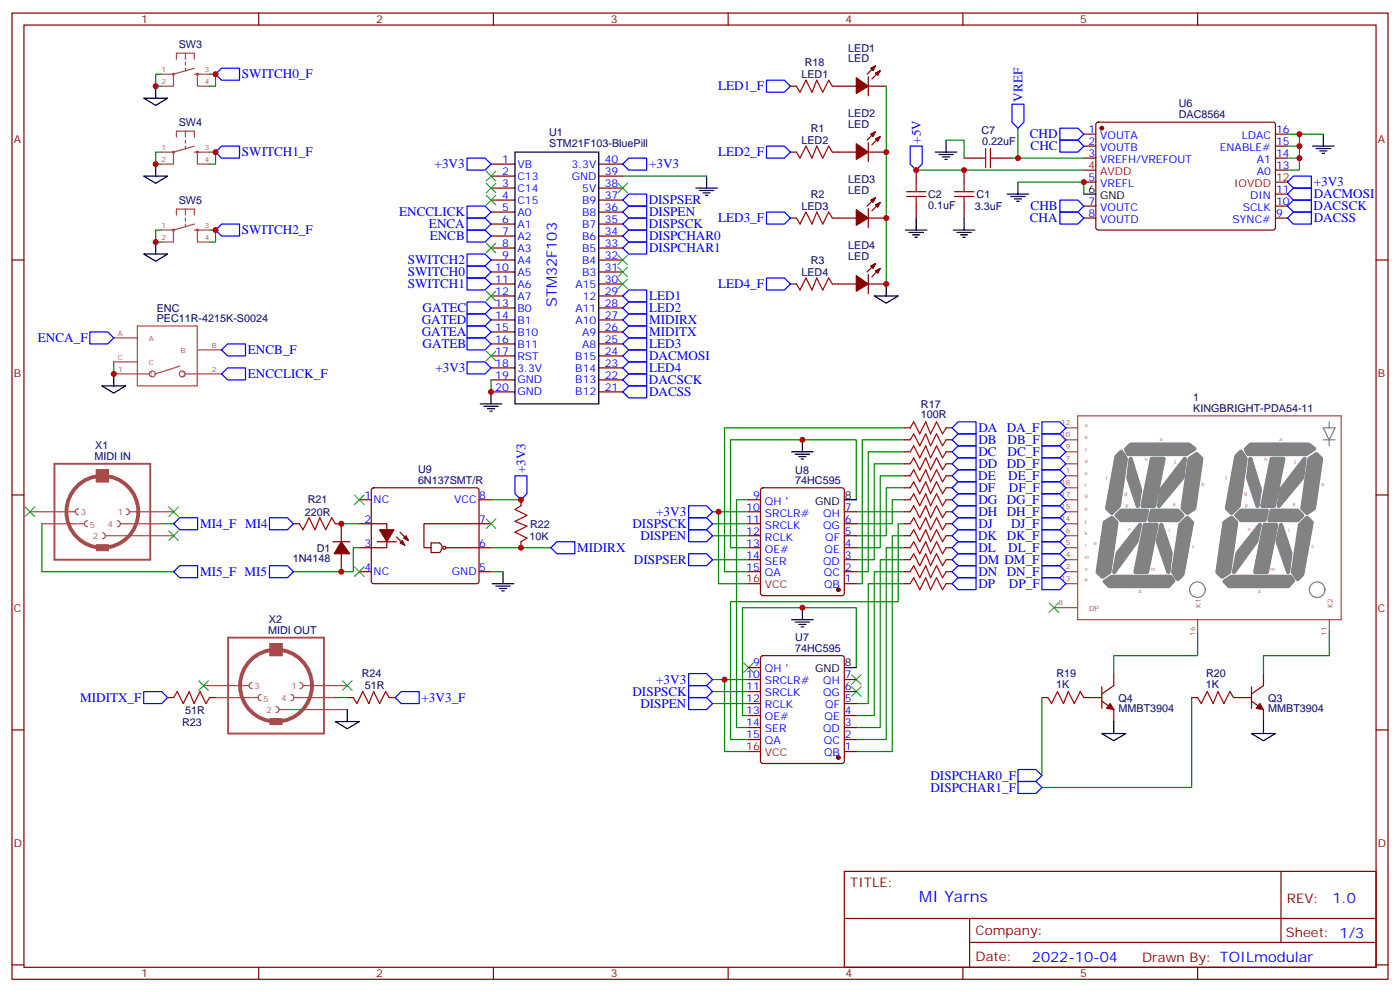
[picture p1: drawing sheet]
<svg xmlns="http://www.w3.org/2000/svg" width="412mm" height="292mm" viewBox="0 0 412 292" stroke-linecap="round" stroke-linejoin="round" font-family="sans-serif">
<g fill="none" stroke="#870000" stroke-width=".35">
<path d="M3.5 3.8h405.4v284.4h-405.4zM7.1 7.4h398.2v277.3h-398.2zM76.2 3.8v3.6M145.3 3.8v3.6M214.5 3.8v3.6M257.9 19.4l-2.5 2.4M283.6 3.8v3.6M352.8 3.8v3.6M232.8 25.4h1.8M245.2 25.4h7M255.8 25.4h5.3M255.8 22.5v5.7"/>
<path d="M257.9 38.8l-2.5 2.4M259.3 20.8l-2.5 2.4M319.3 39.5h3.5M323 36.2l.5-.3 51.8 .1 .4 .7-.1 30.6-.6 .4-51.8-.1-.4-.6v-30.3zM375.7 39.5h3.5M144.6 48.3h7.1M144.6 51.8h7.1M144.6 55.4h7.1M144.6 58.9h7.1M176.4 48.3h7M176.4 51.8h7M176.4 55.4h7"/>
<path d="M176.4 58.9h7M232.8 44.8h1.8M245.2 44.8h7M255.8 41.9v5.7M255.8 44.8h5.3M257.9 58.2l-2.5 2.4M259.3 40.2l-2.5 2.5M259.3 59.6l-2.5 2.5M269.9 50.1v3.5M284 46.5h3.5M284 50.1v3.5M294.6 46.5h3.5"/>
<path d="M319.3 43h3.5M319.3 46.5h3.5M319.3 53.6h3.5M375.7 43h3.5M375.7 46.5h3.5M375.7 57.1h3.5M375.7 50.1h3.5M3.5 76.5h3.6M144.6 76.5h7.1M144.6 62.4h7.1M144.6 65.9h7.1M144.6 69.5h7.1"/>
<path d="M144.6 73h7.1M176.4 76.5h7M176.4 62.4h7M176.4 65.9h7M176.4 69.5h7M176.4 73h7M232.8 64.2h1.8M245.2 64.2h7M255.8 61.3v5.7M255.8 64.2h5.3M257.9 77.6l-2.5 2.4M259.3 79l-2.5 2.5"/>
<path d="M269.9 60.6v3.6M284 60.6v3.6M319.3 64.2h3.5M319.3 60.6h3.5M375.7 64.2h3.5M375.7 60.6h3.5M405.3 76.5h3.6M144.6 80h7.1M144.6 83.6h7.1M144.6 87.1h7.1M144.6 90.6h7.1M144.6 94.2h7.1"/>
<path d="M144.6 97.7h7.1M176.4 80h7M176.4 83.6h7M176.4 87.1h7M176.4 90.6h7M176.4 94.2h7M176.4 97.7h7M232.8 83.6h1.8M245.2 83.6h7M255.8 83.6h5.3M255.8 80.8v5.6M144.6 101.2h7.1"/>
<path d="M144.6 104.7h7.1M144.6 108.3h7.1M144.6 111.8h7.1M144.6 115.3h7.1M176.4 101.2h7M176.4 104.7h7M176.4 108.3h7M176.4 111.8h7M176.4 115.3h7M266.3 136.5h1.8M266.3 133h1.8M266.3 129.4h1.8"/>
<path d="M266.3 125.9h1.8M278.7 136.5h1.8M278.7 133h1.8M278.7 129.4h1.8M278.7 125.9h1.8M3.5 145.7h3.6M86.4 154.1h1.8M98.1 159.4h4.9M98.8 154.1h1.7v5.3M105.8 154.1h8.1v7.1h-8.1M105.8 147.1h3.6M109.6 143.8l.5-.3h30.3l.5 .3 .2 .5v26.8l-.2 .5-.5 .2h-30.3l-.5-.3-.2-.4v-26.8z"/>
<path d="M111.1 159.4h5.7M116.8 158l2.4 2.5M117.8 156.6l2.5 2.5M127 159.8h2.5a1.68 1.68 0 0 1 0 2.8h-2.5zM141.1 147.1h3.5M144.6 154.1h-19.7v7.1h2.1M153.5 147.1v1.7M153.5 159.4v1.8M220.5 157.7h3.5M220.5 154.1h3.5M220.5 150.6h3.5M220.5 147.1h3.5"/>
<path d="M224.2 143.8l.5-.3h23.3l.5 .3 .2 .5v30.3l-.2 .5-.5 .2h-23.3l-.5-.2-.2-.5v-30.3zM248.7 157.7h3.5M248.7 154.1h3.5M248.7 150.6h3.5M266.3 157.7h1.8M266.3 154.1h1.8M266.3 150.6h1.8M266.3 147.1h1.8M266.3 143.5h1.8M266.3 140h1.8M278.7 157.7h1.8M278.7 154.1h1.8"/>
<path d="M278.7 150.6h1.8M278.7 147.1h1.8M278.7 143.5h1.8M278.7 140h1.8M405.3 145.7h3.6M100.5 162.9v5.3M105.8 168.2h3.6M131.2 161.2h13.4M141.1 168.2h3.5M220.5 168.2h3.5M220.5 164.7h3.5M220.5 161.2h3.5"/>
<path d="M248.7 171.8h3.5M248.7 168.2h3.5M248.7 164.7h3.5M248.7 161.2h3.5M266.3 171.8h1.8M266.3 168.2h1.8M266.3 164.7h1.8M266.3 161.2h1.8M278.7 171.8h1.8M278.7 168.2h1.8M278.7 164.7h1.8M278.7 161.2h1.8"/>
<path d="M220.5 200h3.5M220.5 196.5h3.5M224.2 193.1l.5-.2h23.3l.5 .2 .2 .5v30.4l-.2 .5-.5 .2h-23.3l-.5-.3-.2-.4v-30.4zM248.7 200h3.5M328.1 198.2v3.6l-3.5 2.4M372.2 198.2v3.6l-3.5 2.4M3.5 214.8h3.6M49.4 205.3h1.8M61.7 205.3h1.8M102.3 205.3h1.8M114.7 205.3h1.7M220.5 217.6h3.5"/>
<path d="M220.5 214.1h3.5M220.5 210.6h3.5M220.5 207h3.5M220.5 203.5h3.5M248.7 217.6h3.5M248.7 214.1h3.5M248.7 210.6h3.5M248.7 207h3.5M248.7 203.5h3.5M306.9 205.3h1.8M319.3 205.3h5.3M324.6 202.1v6.4"/>
<path d="M324.6 206.3l3.5 2.5v3.5M351 205.3h1.8M363.4 205.3h5.3M368.7 202.1v6.4M368.7 206.3l3.5 2.5v3.5M405.3 214.8h3.6M248.7 221.2h3.5M248.7 256.4h156.6v28.3h-156.6zM377.3 256.5v20.8M248.7 270.3h156.5M285.6 277.3h119.6M285.6 270.3v14.1"/>
<path d="M3.5 284h3.6M76.2 284.7v3.5M145.3 284.7v3.5M214.5 284.7v3.5M283.6 284.7v3.5M352.8 284.7v3.5M405.3 284h3.6"/>
<circle cx="130.9" cy="161.2" r=".44"/>
</g>
<g fill="none" stroke="#000" stroke-width=".35">
<path d="M42.3 28.9h7.1l-3.5 2.1zM45.9 25.4v3.5M389.8 39.5v3.5M42.3 51.8h7.1l-3.5 2.1zM45.9 48.3v3.5M151.7 44.8h24.7v74.1h-24.7zM205 55.4h6.3M206 56.1h4.3M207.1 56.8h2.1M207.8 57.5h.7M208.1 51.8v3.6M275.5 44.8h6.4"/>
<path d="M276.6 45.5h4.2M277.6 46.2h2.2M278.3 46.9h.7M278.7 41.2v3.6M296.7 57.1h6.3M297.7 57.8h4.3M298.8 58.5h2.1M299.5 59.2h.7M299.9 53.6v3.5M319.3 57.1h3.5M386.6 43h6.4M387.7 43.7h4.2"/>
<path d="M388.8 44.4h2.1M389.5 45.1h.7M42.3 74.8h7.1l-3.5 2.1zM45.9 71.2v3.6M266.7 67.7h6.3M267.8 68.4h4.2M268.8 69.1h2.1M269.5 69.8h.7M269.9 64.2v3.5M280.8 67.7h6.4M281.9 68.4h4.2M282.9 69.1h2.1"/>
<path d="M283.6 69.8h.7M284 64.2v3.5M257.5 87.1h7.1l-3.5 2.1zM261.1 83.6v3.5M30 113.6h7l-3.5 2.1zM33.5 110v3.6M141.5 118.9h6.3M142.5 119.6h4.3M144.6 115.3v3.6M143.6 120.3h2.1M144.3 121h.7M233.2 133h6.3"/>
<path d="M234.2 133.7h4.3M235.3 134.4h2.1M236 135.1h.7M236.4 129.4v3.6M248.7 147.1h3.5M145 171.8h6.3M146 172.5h4.3M147.1 173.2h2.1M147.8 173.9h.7M148.2 168.2v3.6M236.4 178.8v3.6M233.2 182.4h6.3"/>
<path d="M234.2 183.1h4.3M235.3 183.8h2.1M236 184.5h.7M248.7 196.5h3.5M98.8 212.3h7l-3.5 2.2zM102.3 208.8v3.5M324.6 215.9h7l-3.5 2.1zM328.1 212.3v3.6M368.7 215.9h7l-3.5 2.1zM372.2 212.3v3.6"/>
</g>
<g fill="none" stroke="#00f" stroke-width=".35">
<path d="M65.3 20.1h5.3v3.5h-5.3l-1.8-1.8zM225.8 23.6h5.3l1.7 1.8-1.7 1.7h-5.3zM298.1 30.7h3.5v5.2l-1.7 1.8-1.8-1.8zM312.2 37.7h5.3l1.8 1.8-1.8 1.7h-5.3zM63.5 44.8l1.8-1.8h5.3v3.5h-5.3zM137.6 46.5h5.3l1.7 1.8-1.7 1.8h-5.3zM183.4 58.9l1.8-1.8h5.3v3.5h-5.3zM183.4 48.3l1.8-1.8h5.3v3.6h-5.3zM225.8 43h5.3l1.7 1.8-1.7 1.7h-5.3zM268.1 43h3.5v5.3l-1.7 1.8-1.8-1.8zM312.2 58.9h5.3l1.8 1.7-1.8 1.8h-5.3zM312.2 41.2h5.3l1.8 1.8-1.8 1.8h-5.3z"/>
<path d="M379.2 57.1l1.8-1.7h5.3v3.5h-5.3zM381 51.8h5.3v3.6h-5.3l-1.8-1.8zM381 58.9h5.3v3.5h-5.3l-1.8-1.8zM63.5 67.7l1.8-1.8h5.3v3.6h-5.3zM137.6 64.2h5.3l1.7 1.7-1.7 1.8h-5.3zM137.6 67.7h5.3l1.7 1.8-1.7 1.7h-5.3zM137.6 60.6h5.3l1.7 1.8-1.7 1.8h-5.3zM137.6 74.8h5.3l1.7 1.7-1.7 1.8h-5.3zM137.6 78.3h5.3l1.7 1.7-1.7 1.8h-5.3zM183.4 62.4l1.8-1.8h5.3v3.6h-5.3zM183.4 65.9l1.8-1.7h5.3v3.5h-5.3zM183.4 73l1.8-1.8h5.3v3.6h-5.3z"/>
<path d="M185.2 67.7h5.3v3.5h-5.3l-1.8-1.7zM225.8 62.4h5.3l1.7 1.8-1.7 1.7h-5.3zM312.2 62.4h5.3l1.8 1.8-1.8 1.7h-5.3zM379.2 64.2l1.8-1.8h5.3v3.5h-5.3zM26.5 97.7h5.2l1.8 1.7-1.8 1.8h-5.2zM137.6 81.8h5.3l1.7 1.8-1.7 1.7h-5.3zM137.6 88.9h5.3l1.7 1.7-1.7 1.8h-5.3zM137.6 92.4h5.3l1.7 1.8-1.7 1.7h-5.3zM137.6 95.9h5.3l1.7 1.8-1.7 1.7h-5.3zM137.6 99.4h5.3l1.7 1.8-1.7 1.8h-5.3zM183.4 87.1l1.8-1.8h5.3v3.6h-5.3zM183.4 90.6l1.8-1.7h5.3v3.5h-5.3z"/>
<path d="M183.4 94.2l1.8-1.8h5.3v3.5h-5.3zM183.4 97.7l1.8-1.8h5.3v3.5h-5.3zM225.8 81.8h5.3l1.7 1.8-1.7 1.7h-5.3zM65.3 110l1.7-1.7h5.3v3.5h-5.3zM67 101.2h5.3v3.5h-5.3l-1.7-1.7zM137.6 106.5h5.3l1.7 1.8-1.7 1.7h-5.3zM183.4 101.2l1.8-1.8h5.3v3.6h-5.3zM183.4 104.7l1.8-1.7h5.3v3.5h-5.3zM183.4 108.3l1.8-1.8h5.3v3.5h-5.3zM183.4 111.8l1.8-1.8h5.3v3.6h-5.3zM183.4 115.3l1.8-1.7h5.3v3.5h-5.3zM280.5 125.9l1.7-1.8h5.3v3.6h-5.3z"/>
<path d="M280.5 133l1.7-1.8h5.3v3.5h-5.3zM282.2 127.7h5.3v3.5h-5.3l-1.7-1.8zM282.2 134.7h5.3v3.6h-5.3l-1.7-1.8zM306.9 124.1h5.3l1.8 1.8-1.8 1.8h-5.3zM306.9 127.7h5.3l1.8 1.7-1.8 1.8h-5.3zM306.9 131.2h5.3l1.8 1.8-1.8 1.7h-5.3zM306.9 134.7h5.3l1.8 1.8-1.8 1.8h-5.3zM306.9 138.3h5.3l1.8 1.7-1.8 1.8h-5.3zM51.2 154.1l1.7-1.7h5.3v3.5h-5.3zM79.4 152.4h5.3l1.7 1.7-1.7 1.8h-5.3zM151.7 140h3.5v5.3l-1.7 1.8-1.8-1.8zM164 159.4h5.3v3.5h-5.3l-1.7-1.7z"/>
<path d="M202.8 155.9h5.3l1.8 1.8-1.8 1.7h-5.3zM202.8 152.4h5.3l1.8 1.7-1.8 1.8h-5.3zM202.8 148.8h5.3l1.8 1.8-1.8 1.8h-5.3zM280.5 140l1.7-1.7h5.3v3.5h-5.3zM280.5 157.7l1.7-1.8h5.3v3.5h-5.3zM280.5 150.6l1.7-1.8h5.3v3.6h-5.3zM282.2 152.4h5.3v3.5h-5.3l-1.7-1.8zM282.2 145.3h5.3v3.5h-5.3l-1.7-1.7zM282.2 141.8h5.3v3.5h-5.3l-1.7-1.8zM282.2 159.4h5.3v3.5h-5.3l-1.7-1.7zM306.9 155.9h5.3l1.8 1.8-1.8 1.7h-5.3zM306.9 152.4h5.3l1.8 1.7-1.8 1.8h-5.3z"/>
<path d="M306.9 148.8h5.3l1.8 1.8-1.8 1.8h-5.3zM306.9 145.3h5.3l1.8 1.8-1.8 1.7h-5.3zM306.9 141.8h5.3l1.8 1.7-1.8 1.8h-5.3zM306.9 159.4h5.3l1.8 1.8-1.8 1.7h-5.3zM51.2 168.2l1.7-1.7h5.3v3.5h-5.3zM79.4 166.5h5.3l1.7 1.7-1.7 1.8h-5.3zM202.8 162.9h5.3l1.8 1.8-1.8 1.8h-5.3zM280.5 171.8l1.7-1.8h5.3v3.5h-5.3zM280.5 164.7l1.7-1.8h5.3v3.6h-5.3zM282.2 166.5h5.3v3.5h-5.3l-1.7-1.8zM306.9 170h5.3l1.8 1.8-1.8 1.7h-5.3zM306.9 166.5h5.3l1.8 1.7-1.8 1.8h-5.3z"/>
<path d="M306.9 162.9h5.3l1.8 1.8-1.8 1.8h-5.3zM202.8 198.2h5.3l1.8 1.8-1.8 1.8h-5.3zM42.3 203.5h5.3l1.8 1.8-1.8 1.7h-5.3zM116.4 205.3l1.8-1.8h5.3v3.5h-5.3zM202.8 205.3h5.3l1.8 1.7-1.8 1.8h-5.3zM202.8 201.8h5.3l1.8 1.7-1.8 1.8h-5.3zM299.9 226.4h5.3l1.7 1.8-1.7 1.8h-5.3zM299.9 230h5.3l1.7 1.7-1.7 1.8h-5.3z"/>
</g>
<g fill="none" stroke="#3c3" stroke-width=".35">
<path d="M143.2 50.4l2.8 2.8M143.2 53.9l2.8 2.9M143.2 57.5l2.8 2.8M146 50.4l-2.8 2.8M146 53.9l-2.8 2.9M146 57.5l-2.8 2.8M182 53.9l2.9 2.9M184.9 53.9l-2.9 2.9M143.2 71.6l2.8 2.8M146 71.6l-2.8 2.8M182 75.1l2.9 2.8M182 78.6l2.9 2.9"/>
<path d="M184.9 75.1l-2.9 2.8M184.9 78.6l-2.9 2.9M143.2 85.7l2.8 2.8M146 85.7l-2.8 2.8M182 82.2l2.9 2.8M184.9 82.2l-2.9 2.8M143.2 103.3l2.8 2.9M146 103.3l-2.8 2.9M7.4 149.2l2.8 2.8M10.2 149.2l-2.8 2.8M49.7 149.2l2.9 2.8M49.7 156.2l2.9 2.9"/>
<path d="M52.6 149.2l-2.9 2.8M52.6 156.2l-2.9 2.9M104.4 145.7l2.8 2.8M107.2 145.7l-2.8 2.8M143.2 152.7l2.8 2.8M146 152.7l-2.8 2.8M104.4 166.8l2.8 2.9M107.2 166.8l-2.8 2.9M309 177.4l2.9 2.8M311.9 177.4l-2.9 2.8M219.1 195.1l2.8 2.8M221.9 195.1l-2.8 2.8"/>
<path d="M250.8 198.6l2.8 2.8M253.6 198.6l-2.8 2.8M58.6 200.3l2.8 2.9M61.4 200.3l-2.8 2.9M100.9 200.3l2.8 2.9M103.7 200.3l-2.8 2.9M250.8 202.1l2.8 2.8M253.6 202.1l-2.8 2.8"/>
</g>
<g fill="none" stroke="#008700" stroke-width=".35">
<path d="M47.6 21.8h-1.7v3.6h1.7M61.7 21.8h1.8v3.6h-1.8M261.1 25.4v58.2M299.9 37.7v8.8M379.2 39.5h3.6v10.6h-3.6M382.8 39.5h7M47.6 44.8h-1.7v3.5h1.7M61.7 44.8h1.8v3.5h-1.8M183.4 51.8h24.7M269.9 50.1h49.4M278.7 41.2h5.3v5.3M298.1 46.5h21.2"/>
<path d="M299.9 53.6h19.4v3.5M379.2 43h3.6M379.2 46.5h3.6M47.6 67.7h-1.7v3.5h1.7M61.7 67.7h1.8v3.5h-1.8M33.5 106.5v3.5M144.6 111.8v3.5M266.3 136.5h-8.8v28.2h-5.3M266.3 133h-10.5v35.2h-3.6M266.3 129.4h-12.3v42.4h-1.8M266.3 125.9h-52.9v42.3h7.1M12.3 154.1v14.1h38.9"/>
<path d="M47.6 154.1h3.6M100.5 154.1h5.3M144.6 147.1h8.9M209.9 157.7h10.6M209.9 154.1h10.6M209.9 150.6h1.8M220.5 147.1h-3.5v67h3.5M220.5 150.6h-8.8v21.2h8.8M252.2 147.1v-17.7h-37v31.8h5.3M252.2 150.6h14.1M266.3 157.7h-3.5v63.5h-10.6M266.3 154.1h-1.7v23h-49.4v40.5h5.3"/>
<path d="M266.3 147.1h-3.5v7h-10.6M266.3 143.5h-5.2v14.2h-8.9M266.3 140h-7v21.2h-7.1M105.8 161.2h-1.7v7h-17.7M144.6 161.2h17.7M144.6 168.2h3.6M209.9 164.7h10.6M266.3 171.8h-10.5v35.2h-3.6M266.3 168.2h-8.8v42.4h-5.3M266.3 164.7h-7v49.4h-7.1M266.3 161.2h-5.2v56.4h-8.9M209.9 200h3.5"/>
<path d="M220.5 200h-7.1v21.2h7.1M252.2 196.5v-17.7h-33.5v31.8h1.8M352.8 185.9v7h-24.7v5.3M391.6 185.9v7h-19.4v5.3M98.8 205.3h3.5M209.9 207h10.6M209.9 203.5h10.6M306.9 205.3v22.9M351 205.3v26.4h-44.1"/>
</g>
<g fill="none" stroke="#a10000" stroke-width=".35">
<path d="M234.6 25.4l1.1 1.7 1.7-3.5 1.8 3.5 1.4-3.5 1.8 3.5 1.7-3.5 1.1 1.8M234.6 44.8l1.1 1.7 1.7-3.5 1.8 3.5 1.4-3.5 1.8 3.5 1.7-3.5 1.1 1.8M267.1 56.4h5.6M267.1 57.8h5.6M269.9 53.6v2.8M269.9 57.8v2.8M281.2 56.4h5.6M281.2 57.8h5.6M284 53.6v2.8M284 57.8v2.8M287.5 46.5h2.8M290.3 43.7v5.7"/>
<path d="M291.7 46.5h2.9M291.7 43.7v5.7M234.6 64.2l1.1 1.7 1.7-3.5 1.8 3.5 1.4-3.5 1.8 3.5 1.7-3.5 1.1 1.8M234.6 83.6l1.1 1.7 1.7-3.5 1.8 3.5 1.4-3.5 1.8 3.5 1.7-3.5 1.1 1.8M268.1 133l1.1-1.8 1.7 3.5 1.8-3.5 1.4 3.5 1.8-3.5 1.7 3.5 1.1-1.7M268.1 129.4l1.1-1.7 1.7 3.5 1.8-3.5 1.4 3.5 1.8-3.5 1.7 3.5 1.1-1.8M268.1 136.5l1.1-1.8 1.7 3.6 1.8-3.6 1.4 3.6 1.8-3.6 1.7 3.6 1.1-1.8M268.1 125.9l1.1-1.8 1.7 3.6 1.8-3.6 1.4 3.6 1.8-3.6 1.7 3.6 1.1-1.8M88.2 154.1l1.1 1.8 1.7-3.5 1.8 3.5 1.4-3.5 1.8 3.5 1.7-3.5 1.1 1.7M153.5 148.8l-1.8 1.1 3.5 1.8-3.5 1.7 3.5 1.4-3.5 1.8 3.5 1.8-1.7 1M268.1 154.1l1.1-1.7 1.7 3.5 1.8-3.5 1.4 3.5 1.8-3.5 1.7 3.5 1.1-1.8M268.1 150.6l1.1-1.8 1.7 3.6 1.8-3.6 1.4 3.6 1.8-3.6 1.7 3.6 1.1-1.8"/>
<path d="M268.1 143.5l1.1-1.7 1.7 3.5 1.8-3.5 1.4 3.5 1.8-3.5 1.7 3.5 1.1-1.8M268.1 157.7l1.1-1.8 1.7 3.5 1.8-3.5 1.4 3.5 1.8-3.5 1.7 3.5 1.1-1.7M268.1 140l1.1-1.7 1.7 3.5 1.8-3.5 1.4 3.5 1.8-3.5 1.7 3.5 1.1-1.8M268.1 147.1l1.1-1.8 1.7 3.5 1.8-3.5 1.4 3.5 1.8-3.5 1.7 3.5 1.1-1.7M268.1 171.8l1.1-1.8 1.7 3.5 1.8-3.5 1.4 3.5 1.8-3.5 1.7 3.5 1.1-1.7M268.1 168.2l1.1-1.7 1.7 3.5 1.8-3.5 1.4 3.5 1.8-3.5 1.7 3.5 1.1-1.8M268.1 164.7l1.1-1.8 1.7 3.6 1.8-3.6 1.4 3.6 1.8-3.6 1.7 3.6 1.1-1.8M268.1 161.2l1.1-1.8 1.7 3.5 1.8-3.5 1.4 3.5 1.8-3.5 1.7 3.5 1.1-1.7M51.2 205.3l1-1.8 1.8 3.5 1.7-3.5 1.4 3.5 1.8-3.5 1.8 3.5 1-1.7M104.1 205.3l1 1.7 1.8-3.5 1.8 3.5 1.4-3.5 1.7 3.5 1.8-3.5 1.1 1.8M308.7 205.3l1 1.7 1.8-3.5 1.8 3.5 1.4-3.5 1.7 3.5 1.8-3.5 1.1 1.8M352.8 205.3l1 1.7 1.8-3.5 1.8 3.5 1.4-3.5 1.7 3.5 1.8-3.5 1.1 1.8"/>
</g>
<g fill="#870000" stroke="#870000" stroke-width=".35">
<path d="M257.9 21.5l1.4-.7-.7 1.4z"/>
<path d="M256.5 20.1l1.4-.7-.7 1.4z"/>
<path d="M252.2 22.9l3.6 2.5-3.6 2.1z"/>
<path d="M257.9 40.9l1.4-.7-.7 1.4z"/>
<path d="M256.5 39.5l1.4-.7-.7 1.4z"/>
<path d="M252.2 42.3l3.6 2.5-3.6 2.1z"/>
<path d="M257.9 60.3l1.4-.7-.7 1.4z"/>
<path d="M256.5 58.9l1.4-.7-.7 1.4z"/>
<path d="M252.2 61.7l3.6 2.5-3.6 2.1z"/>
<path d="M257.9 79.7l1.4-.7-.7 1.4z"/>
<path d="M256.5 78.3l1.4-.7-.7 1.4z"/>
<path d="M252.2 81.1l3.6 2.5-3.6 2.1z"/>
<path d="M327 207l1.1 1.8-2.1-.3z"/>
<path d="M371.1 207l1.1 1.8-2.1-.3z"/>
<path d="M100.5 159.4l2.5 3.5h-4.6z"/>
<path d="M117.8 159.8l.7-.7 .7 1.4z"/>
<path d="M119.6 157.7l.7 1.4-1.4-.7z"/>
<path d="M111.8 155.9h4.3l-2.2 3.5z"/>
<circle cx="324.6" cy="37.7" r=".53"/>
<circle cx="246.9" cy="222.9" r=".53"/>
<circle cx="246.9" cy="173.5" r=".53"/>
</g>
<path d="M319.3 50.1h3.5M375.7 53.6h3.5M220.5 171.8h3.5M220.5 221.2h3.5" fill="none" stroke="#f00" stroke-width=".35"/>
<g fill="none" stroke="#a64a4a" stroke-width=".35">
<path d="M52 17.4v-1.7h5.3v1.7M54.6 15.7v1.7M54.6 18.3v.9M47.6 21.8h3.5M51.1 21.8v3.6h-3.5M54.6 20.1v.9M54.6 38.6v1.8M57.3 21.8h.9v3.6M57.3 20.1l-6.2 1.7M58.3 21.8h3.4M58.3 25.4h3.4M47.6 44.8h3.5"/>
<path d="M51.1 44.8v3.5h-3.5M52 40.4v-1.8h5.3v1.8M54.6 41.2v.9M54.6 43v.9M57.3 44.8h.9v3.5M57.3 43l-6.2 1.8M58.3 44.8h3.4M58.3 48.3h3.4M47.6 67.7h3.5M51.1 67.7v3.5h-3.5M52 63.3v-1.8h5.3v1.8M54.6 61.5v1.8"/>
<path d="M54.6 64.2v.9M54.6 65.9v.9M57.3 67.7h.9v3.5M57.3 65.9l-6.2 1.8M58.3 67.7h3.4M58.3 71.2h3.4M33.5 99.4h7M40.5 95.9h17.6v17.7h-17.6zM33.5 110h10.5M33.5 106.5h7M53 107.7l-7.2 2.3M54.6 110h3.5"/>
<path d="M58.3 110h7M58.3 103h7M28.4 138.3h3.5v3.5h-3.5zM314 125.9h3.4M314 129.4h3.4M314 133h3.4M314 136.5h3.4M317.4 122.4h77.7v60h-77.7zM8.8 150.6h10.4M12.3 154.1h10.5M19.6 150.6h2.6M23.1 149.7a.88 .88 0 0 0-.9 .9 .88 .88 0 0 0 .9 .9"/>
<path d="M23.1 154.1h1.8M25.7 153.2a.88 .88 0 0 0-.8 .9 .88 .88 0 0 0 .8 .9M30.2 156.8a.88 .88 0 0 1 .8 .9 .88 .88 0 0 1-.8 .8M31 157.7h20.2M34.6 153.2a.88 .88 0 0 1 .8 .9 .88 .88 0 0 1-.8 .9M35.4 154.1h12.2M37.2 149.7a.88 .88 0 0 1 .9 .9 .88 .88 0 0 1-.9 .9M38.1 150.6h13.1M314 140h3.4M314 143.5h3.4M314 147.1h3.4M314 150.6h3.4"/>
<path d="M314 157.7h3.4M314 154.1h3.4M310.4 178.8h7M314 164.7h3.4M314 168.2h3.4M314 171.8h3.4M314 161.2h3.4M79.5 189.4h3.6v3.5h-3.6zM352.8 182.4v3.5M391.6 182.4v3.5M60 201.8h10.4M63.5 205.3h10.4"/>
<path d="M70.7 201.8h2.7M74.2 200.9a.88 .88 0 0 0-.8 .9 .88 .88 0 0 0 .8 .8M74.2 205.3h1.8M76.9 204.4a.88 .88 0 0 0-.9 .9 .88 .88 0 0 0 .9 .9M81.3 207.9a.88 .88 0 0 1 .9 .9 .88 .88 0 0 1-.9 .9M82.2 208.8h20.1M85.7 204.4a.88 .88 0 0 1 .9 .9 .88 .88 0 0 1-.9 .9M86.6 205.3h12.2M88.4 200.9a.88 .88 0 0 1 .8 .9 .88 .88 0 0 1-.8 .8M89.2 201.8h13.1"/>
<circle cx="44.9" cy="110" r=".88"/>
<circle cx="53.7" cy="110" r=".88"/>
</g>
<path d="M389.8 125.9h3.5l-1.8 3.5zM389.8 129.4h3.5M391.5 124.1v1.8M391.5 129.4v1.8M355 173.5a2.29 2.29 0 0 0-3.2-2 2.29 2.29 0 0 0-.6 3.8 2.29 2.29 0 0 0 3.7-1.2l.1-.6M390.3 173.5a2.29 2.29 0 0 0-3.3-2 2.29 2.29 0 0 0-.5 3.8 2.29 2.29 0 0 0 3.7-1.2l.1-.6" fill="none" stroke="#828282" stroke-width=".35"/>
<g fill="#828282" stroke="#828282" stroke-width="1.2">
<path d="M331.7 132.2l1.4-1.4h17.1l1.6 1.3-2.3 1.5h-17.1z"/>
<path d="M350.4 135l2.1-1.4 1.4 1.4-2.1 14.6-2.1 1.4-1.4-1.4z"/>
<path d="M330.3 132.9l1.4 2.1-2.1 13.9-2.1 2.1-1.4-1.4 2.8-15.3z"/>
<path d="M328.9 151.7l1.4-1.4h7.6l-.7 2.8h-6.9z"/>
<path d="M339.3 150.3h7.6l1.4 1.4-1.4 1.4h-8.3z"/>
<path d="M339.3 135h3.5l-2.8 13.9h-3.5z"/>
<path d="M333.1 135l2.7 9-.7 4.9-2.7-8.3z"/>
<path d="M349 135l-.7 5.6-6.9 8.3 .7-4.9z"/>
<path d="M325.4 153.8l2.1-1.4 1.4 1.4-2.1 14.5-2.1 1.4-1.4-1.4z"/>
<path d="M347.6 154.4l2.1-2 1.4 1.4-2.8 15.2-1.4 1.4-1.3-2.1z"/>
<path d="M325.4 171.1l2.1-1.4h17.3l.9 1.2-1.6 1.6h-17.3z"/>
<path d="M337.2 154.4h3.5l-2.8 13.9h-3.5z"/>
<path d="M342.1 154.4l2.8 8.4-.7 5.5-3.2-9z"/>
<path d="M335.8 154.4l-1 4.9-6.6 9 1-5.5z"/>
<path d="M368.3 130.8h17.2l1.6 1.3-2.3 1.5h-17.2l-.7-1.4z"/>
<path d="M385.7 135l2.1-1.4 1.4 1.4-2.1 14.6-2.1 1.4-1.4-1.4z"/>
<path d="M365.6 132.9l1.3 2.1-2 13.9-2.1 2.1-1.4-1.4 2.8-15.3z"/>
<path d="M364.2 151.7l1.4-1.4h7.6l-.7 2.8h-6.9z"/>
<path d="M374.6 150.3h7.6l1.4 1.4-1.4 1.4h-8.3z"/>
<path d="M374.6 135h3.5l-2.8 13.9h-3.5z"/>
<path d="M368.3 135l2.8 9-.7 4.9-2.8-8.3z"/>
<path d="M384.3 135l-.7 5.6-6.9 8.3 .7-4.9z"/>
<path d="M360.7 153.8l2.1-1.4 1.4 1.4-2.1 14.5-2.1 1.4-1.4-1.4z"/>
<path d="M385 152.4l1.4 1.4-2.8 15.2-1.4 1.4-1.4-2.1 2.1-13.9z"/>
<path d="M360.7 171.1l2.1-1.4h17.3l.8 1.2-1.5 1.6h-17.3z"/>
<path d="M372.5 154.4h3.5l-2.8 13.9h-3.5z"/>
<path d="M377.4 154.4l2.7 8.4-.7 5.5-3.1-9z"/>
<path d="M371.1 154.4l-1 4.9-6.6 9 1-5.5z"/>
</g>
<g fill="none" stroke="#a64a4a" stroke-width=".56">
<path d="M16 136.5h28.3v28.2h-28.3zM67.2 187.6h28.2v28.3h-28.2z"/>
<circle cx="51.1" cy="21.8" r=".18"/>
<circle cx="58.2" cy="21.8" r=".18"/>
<circle cx="51.1" cy="44.8" r=".18"/>
<circle cx="58.2" cy="44.8" r=".18"/>
<circle cx="51.1" cy="67.7" r=".18"/>
<circle cx="58.2" cy="67.7" r=".18"/>
</g>
<g fill="none" stroke="#a64a4a" stroke-width="1.1">
<circle cx="30.2" cy="150.6" r="10.6"/>
<circle cx="81.3" cy="201.8" r="10.6"/>
</g>
<g fill="#a64a4a" stroke="#a64a4a" stroke-width=".29">
<path d="M28.4 138.3h3.5v3.5h-3.5z"/>
<path d="M28.4 160.3h3.5v1.8h-3.5z"/>
<path d="M79.5 189.4h3.6v3.5h-3.6z"/>
<path d="M79.5 211.5h3.6v1.7h-3.6z"/>
</g>
<g fill="#c00">
<circle cx="144.6" cy="115.3" r=".88"/>
<circle cx="382.8" cy="43" r=".88"/>
<circle cx="382.8" cy="46.5" r=".88"/>
<circle cx="382.8" cy="39.5" r=".88"/>
<circle cx="319.3" cy="53.6" r=".88"/>
<circle cx="284" cy="50.1" r=".88"/>
<circle cx="261.1" cy="64.2" r=".88"/>
<circle cx="261.1" cy="44.8" r=".88"/>
<circle cx="213.4" cy="200" r=".88"/>
<circle cx="211.7" cy="150.6" r=".88"/>
<circle cx="236.4" cy="129.4" r=".88"/>
<circle cx="236.4" cy="178.8" r=".88"/>
<circle cx="153.5" cy="147.1" r=".88"/>
<circle cx="153.5" cy="161.2" r=".88"/>
<circle cx="33.5" cy="110" r=".88"/>
<circle cx="299.9" cy="46.5" r=".88"/>
<circle cx="269.9" cy="50.1" r=".88"/>
<circle cx="100.5" cy="154.1" r=".88"/>
<circle cx="100.5" cy="168.2" r=".88"/>
<circle cx="261.1" cy="83.6" r=".88"/>
<circle cx="45.9" cy="48.3" r=".88"/>
<circle cx="45.9" cy="71.2" r=".88"/>
<circle cx="63.5" cy="67.7" r=".88"/>
<circle cx="63.5" cy="44.8" r=".88"/>
<circle cx="63.5" cy="21.8" r=".88"/>
<circle cx="45.9" cy="25.4" r=".88"/>
</g>
<text font-size="4.6" fill="#00f" x="270.8" y="265.5">MI Yarns</text>
<g font-size="4.2" fill="#00f">
<text x="164" y="90.3" transform="rotate(-90 164 90.3)">STM32F103</text>
<text x="392.5" y="265.7">1.0</text>
<text x="304" y="283.1">2022-10-04</text>
</g>
<g font-size="3.9" fill="#00f">
<text x="71.3" y="23.1">SWITCH0_F</text>
<text x="211.5" y="26.6">LED1_F</text>
<text x="301.2" y="30" transform="rotate(-90 301.2 30)">VREF</text>
<text x="303.4" y="40.7">CHD</text>
<text x="71.3" y="46">SWITCH1_F</text>
<text x="211.5" y="46">LED2_F</text>
<text x="271.2" y="42.3" transform="rotate(-90 271.2 42.3)">+5V</text>
<text x="303.6" y="44.3">CHC</text>
<text x="128" y="49.6">+3V3</text>
<text x="191.2" y="49.6">+3V3</text>
<text x="387" y="54.9">+3V3</text>
<text x="387" y="58.4">DACMOSI</text>
<text x="117.6" y="63.7">ENCCLICK</text>
<text x="191.1" y="60.2">DISPSER</text>
<text x="191.2" y="63.7">DISPEN</text>
<text x="211.5" y="65.4">LED3_F</text>
<text x="303.4" y="65.4">CHA</text>
<text x="303.6" y="61.9">CHB</text>
<text x="386.9" y="61.9">DACSCK</text>
<text x="387" y="65.4">DACSS</text>
<text x="71.3" y="68.9">SWITCH2_F</text>
<text x="126.4" y="67.2">ENCA</text>
<text x="126.6" y="70.7">ENCB</text>
<text x="191.1" y="67.2">DISPSCK</text>
<text x="191.2" y="70.8">DISPCHAR0</text>
<text x="120.2" y="77.8">SWITCH2</text>
<text x="191.2" y="74.3">DISPCHAR1</text>
<text x="120.2" y="81.3">SWITCH0</text>
<text x="120.2" y="84.8">SWITCH1</text>
<text x="191.2" y="88.4">LED1</text>
<text x="211.5" y="84.8">LED4_F</text>
<text x="124.2" y="95.4">GATED</text>
<text x="124.5" y="91.9">GATEC</text>
<text x="191.2" y="95.5">MIDIRX</text>
<text x="191.2" y="91.9">LED2</text>
<text x="11.2" y="100.7">ENCA_F</text>
<text x="124.2" y="99">GATEA</text>
<text x="191.2" y="99">MIDITX</text>
<text x="73" y="104.3">ENCB_F</text>
<text x="124.5" y="102.5">GATEB</text>
<text x="191.2" y="102.5">LED3</text>
<text x="191.2" y="106">DACMOSI</text>
<text x="73" y="111.3">ENCCLICK_F</text>
<text x="128.3" y="109.5">+3V3</text>
<text x="191.1" y="113.1">DACSCK</text>
<text x="191.2" y="109.6">LED4</text>
<text x="191.2" y="116.6">DACSS</text>
<text x="288.2" y="127.2">DA</text>
<text x="288.2" y="130.8">DB</text>
<text x="296.5" y="127.2">DA_F</text>
<text x="296.8" y="130.7">DB_F</text>
<text x="288.2" y="134.3">DC</text>
<text x="288.2" y="137.8">DD</text>
<text x="296.5" y="137.7">DD_F</text>
<text x="296.8" y="134.2">DC_F</text>
<text x="154.8" y="139.3" transform="rotate(-90 154.8 139.3)">+3V3</text>
<text x="288.2" y="141.3">DE</text>
<text x="297" y="141.2">DE_F</text>
<text x="288.2" y="148.4">DG</text>
<text x="288.2" y="144.9">DF</text>
<text x="296.5" y="148.3">DG_F</text>
<text x="297.2" y="144.8">DF_F</text>
<text x="58.9" y="155.4">MI4_F MI4</text>
<text x="186.3" y="155.4">DISPSCK</text>
<text x="193.3" y="151.9">+3V3</text>
<text x="288.2" y="155.4">DJ</text>
<text x="288.2" y="151.9">DH</text>
<text x="296.5" y="151.8">DH_F</text>
<text x="297.8" y="155.4">DJ_F</text>
<text x="188.6" y="158.9">DISPEN</text>
<text x="288.1" y="159">DK</text>
<text x="296.5" y="158.9">DK_F</text>
<text x="170" y="162.5">MIDIRX</text>
<text x="186.7" y="166">DISPSER</text>
<text x="288.2" y="166">DM DM_F</text>
<text x="288.2" y="162.5">DL</text>
<text x="297" y="162.4">DL_F</text>
<text x="58.9" y="169.5">MI5_F MI5</text>
<text x="288.2" y="169.5">DN</text>
<text x="288.2" y="173.1">DP</text>
<text x="296.5" y="169.5">DN_F</text>
<text x="297.2" y="173">DP_F</text>
<text x="193.3" y="201.3">+3V3</text>
<text x="23.6" y="206.6">MIDITX_F</text>
<text x="124.2" y="206.6">+3V3_F</text>
<text x="186.3" y="204.8">DISPSCK</text>
<text x="188.6" y="208.3">DISPEN</text>
<text x="274.1" y="229.5">DISPCHAR0_F</text>
<text x="274.1" y="233">DISPCHAR1_F</text>
</g>
<g font-size="3.9" fill="#800">
<text x="250.5" y="261">TITLE:</text>
<text x="379.1" y="265.7">REV:</text>
<text x="287.4" y="275.2">Company:</text>
<text x="378.7" y="275.8">Sheet: 1/3</text>
<text x="287.4" y="282.9">Date:</text>
<text x="336.4" y="283">Drawn By: TOILmodular</text>
</g>
<g font-size="3.2" fill="#800">
<text x="41.6" y="6.8">1</text>
<text x="110.8" y="6.8">2</text>
<text x="179.9" y="6.8">3</text>
<text x="249.1" y="6.8">4</text>
<text x="318.2" y="6.8">5</text>
<text x="4.1" y="41.9">A</text>
<text x="405.9" y="41.9">A</text>
<text x="4.1" y="111.1">B</text>
<text x="405.9" y="111.1">B</text>
<text x="4.1" y="180.2">C</text>
<text x="405.9" y="180.2">C</text>
<text x="4.1" y="249.4">D</text>
<text x="405.9" y="249.4">D</text>
<text x="41.6" y="287.7">1</text>
<text x="110.8" y="287.7">2</text>
<text x="179.9" y="287.7">3</text>
<text x="249.1" y="287.7">4</text>
<text x="318.2" y="287.7">5</text>
</g>
<g font-size="3.2" fill="#000080">
<text x="52.7" y="14.1">SW3</text>
<text x="249.9" y="15.2">LED1</text>
<text x="236.1" y="23">LED1</text>
<text x="237.1" y="19.4">R18</text>
<text x="249.9" y="18.3">LED</text>
<text x="249.9" y="34.6">LED2</text>
<text x="347.2" y="34.7">DAC8564</text>
<text x="347.2" y="31.6">U6</text>
<text x="52.7" y="37.1">SW4</text>
<text x="161.8" y="40.1">U1</text>
<text x="238.9" y="38.8">R1</text>
<text x="249.9" y="37.7">LED</text>
<text x="289.1" y="39.5">C7</text>
<text x="161.8" y="43.4">STM21F103-BluePill</text>
<text x="236.1" y="42.4">LED2</text>
<text x="289.3" y="42.7">0.22uF</text>
<text x="249.9" y="54">LED3</text>
<text x="52.7" y="60">SW5</text>
<text x="238.9" y="58.2">R2</text>
<text x="249.9" y="57.1">LED</text>
<text x="273.4" y="58.2">C2</text>
<text x="287.7" y="58.2">C1</text>
<text x="236.1" y="61.8">LED3</text>
<text x="273.4" y="61.4">0.1uF</text>
<text x="287.1" y="61.8">3.3uF</text>
<text x="238.9" y="77.6">R3</text>
<text x="249.9" y="76.5">LED</text>
<text x="249.9" y="73.4">LED4</text>
<text x="236.1" y="81.2">LED4</text>
<text x="46.2" y="94.9">PEC11R-4215K-S0024</text>
<text x="46.2" y="91.8">ENC</text>
<text x="271.3" y="120">R17</text>
<text x="351.5" y="118.1">1</text>
<text x="271.3" y="123.1">100R</text>
<text x="351.5" y="121.3">KINGBRIGHT-PDA54-11</text>
<text x="27.8" y="135.4">MIDI IN</text>
<text x="28.1" y="132.3">X1</text>
<text x="123.1" y="142.4">6N137SMT/R</text>
<text x="123.1" y="139.2">U9</text>
<text x="234.2" y="142.5">74HC595</text>
<text x="234.2" y="139.3">U8</text>
<text x="90.7" y="148.1">R21</text>
<text x="89.8" y="151.7">220R</text>
<text x="156.1" y="155.3">R22</text>
<text x="156" y="158.8">10K</text>
<text x="86.2" y="165.5">1N4148</text>
<text x="93.3" y="162.3">D1</text>
<text x="79.2" y="183.4">X2</text>
<text x="79" y="186.6">MIDI OUT</text>
<text x="234.2" y="191.9">74HC595</text>
<text x="234.2" y="188.7">U7</text>
<text x="106.6" y="199.3">R24</text>
<text x="107.4" y="202.9">51R</text>
<text x="311.1" y="202.5">1K</text>
<text x="311.2" y="199.3">R19</text>
<text x="355.2" y="202.5">1K</text>
<text x="355.3" y="199.3">R20</text>
<text x="329.5" y="209.6">MMBT3904</text>
<text x="329.5" y="206.5">Q4</text>
<text x="373.6" y="209.6">MMBT3904</text>
<text x="373.6" y="206.5">Q3</text>
<text x="53.6" y="213.7">R23</text>
<text x="54.5" y="210.2">51R</text>
</g>
<g font-size="3.2" fill="#00f">
<text x="320.6" y="39.1">1</text>
<text x="324.1" y="40.9">VOUTA</text>
<text x="365.8" y="40.9">LDAC</text>
<text x="375.9" y="39.1">16</text>
<text x="147.9" y="47.9">1</text>
<text x="178.2" y="47.9">40</text>
<text x="320.6" y="42.7">2</text>
<text x="320.6" y="46.2">3</text>
<text x="324.1" y="44.4">VOUTB</text>
<text x="324.1" y="47.9">VREFH/VREFOUT</text>
<text x="359.3" y="44.4">ENABLE#</text>
<text x="370.2" y="47.9">A1</text>
<text x="375.9" y="46.2">14</text>
<text x="375.9" y="42.7">15</text>
<text x="147.9" y="51.5">2</text>
<text x="152.4" y="52.9">C13</text>
<text x="152.4" y="49.4">VB</text>
<text x="168.3" y="49.4">3.3V</text>
<text x="168.4" y="52.9">GND</text>
<text x="178.2" y="51.5">39</text>
<text x="320.6" y="53.2">5</text>
<text x="370.2" y="51.5">A0</text>
<text x="375.9" y="49.7">13</text>
<text x="147.9" y="58.5">4</text>
<text x="147.9" y="55">3</text>
<text x="152.4" y="59.9">C15</text>
<text x="152.4" y="56.4">C14</text>
<text x="171.5" y="59.9">B9</text>
<text x="171.5" y="56.4">5V</text>
<text x="178.2" y="55">38</text>
<text x="178.2" y="58.5">37</text>
<text x="324.1" y="55">VREFL</text>
<text x="368.3" y="58.5">DIN</text>
<text x="375.9" y="56.8">11</text>
<text x="147.9" y="65.6">6</text>
<text x="147.9" y="62.1">5</text>
<text x="152.4" y="63.5">A0</text>
<text x="171.5" y="63.5">B8</text>
<text x="178.2" y="62.1">36</text>
<text x="178.2" y="65.6">35</text>
<text x="320.6" y="60.3">7</text>
<text x="320.6" y="63.8">8</text>
<text x="324.1" y="62.1">VOUTC</text>
<text x="324.1" y="65.6">VOUTD</text>
<text x="363.1" y="65.6">SYNC#</text>
<text x="366.1" y="62.1">SCLK</text>
<text x="375.9" y="63.8">9</text>
<text x="375.9" y="60.3">10</text>
<text x="147.9" y="69.1">7</text>
<text x="152.4" y="70.5">A2</text>
<text x="152.4" y="67">A1</text>
<text x="171.5" y="67">B7</text>
<text x="171.5" y="70.5">B6</text>
<text x="178.2" y="69.1">34</text>
<text x="147.9" y="76.2">9</text>
<text x="147.9" y="72.6">8</text>
<text x="152.4" y="77.6">A4</text>
<text x="152.4" y="74">A3</text>
<text x="171.5" y="74">B5</text>
<text x="171.5" y="77.6">B4</text>
<text x="178.2" y="72.6">33</text>
<text x="178.2" y="76.2">32</text>
<text x="145.9" y="83.2">11</text>
<text x="145.9" y="79.7">10</text>
<text x="152.4" y="81.1">A5</text>
<text x="171.5" y="81.1">B3</text>
<text x="178.2" y="79.7">31</text>
<text x="178.2" y="83.2">30</text>
<text x="145.9" y="86.7">12</text>
<text x="152.4" y="88.2">A7</text>
<text x="152.4" y="84.6">A6</text>
<text x="169.5" y="84.6">A15</text>
<text x="171.7" y="88.2">12</text>
<text x="178.2" y="86.7">29</text>
<text x="145.9" y="93.8">14</text>
<text x="145.9" y="90.3">13</text>
<text x="152.4" y="95.2">B1</text>
<text x="152.4" y="91.7">B0</text>
<text x="169.5" y="91.7">A11</text>
<text x="169.5" y="95.2">A10</text>
<text x="178.2" y="90.3">28</text>
<text x="178.2" y="93.8">27</text>
<text x="145.9" y="100.9">16</text>
<text x="145.9" y="97.3">15</text>
<text x="152.4" y="98.7">B10</text>
<text x="171.5" y="98.7">A9</text>
<text x="178.2" y="97.3">26</text>
<text x="178.2" y="100.9">25</text>
<text x="145.9" y="107.9">18</text>
<text x="145.9" y="104.4">17</text>
<text x="152.4" y="105.8">RST</text>
<text x="152.4" y="102.3">B11</text>
<text x="169.5" y="105.8">B15</text>
<text x="171.5" y="102.3">A8</text>
<text x="178.2" y="104.4">24</text>
<text x="178.2" y="107.9">23</text>
<text x="145.9" y="111.4">19</text>
<text x="152.4" y="112.9">GND</text>
<text x="152.4" y="109.3">3.3V</text>
<text x="169.5" y="109.3">B14</text>
<text x="169.5" y="112.9">B13</text>
<text x="178.2" y="111.4">22</text>
<text x="145.9" y="115">20</text>
<text x="152.4" y="116.4">GND</text>
<text x="169.5" y="116.4">B12</text>
<text x="178.2" y="115">21</text>
<text x="107.3" y="146.7">1</text>
<text x="110.1" y="148.1">NC</text>
<text x="133.8" y="148.1">VCC</text>
<text x="141.1" y="146.7">8</text>
<text x="221.8" y="146.7">9</text>
<text x="225.3" y="148.5">QH</text>
<text x="107.3" y="153.8">2</text>
<text x="141.1" y="153.8">7</text>
<text x="219.8" y="150.2">10</text>
<text x="219.8" y="153.8">11</text>
<text x="225.3" y="152">SRCLR#</text>
<text x="225.3" y="155.5">SRCLK</text>
<text x="242.4" y="155.5">QG</text>
<text x="242.5" y="152">QH</text>
<text x="248.9" y="153.8">6</text>
<text x="248.9" y="150.2">7</text>
<text x="107.3" y="160.8">3</text>
<text x="141.1" y="160.8">6</text>
<text x="219.8" y="157.3">12</text>
<text x="219.8" y="160.8">13</text>
<text x="225.3" y="159.1">RCLK</text>
<text x="243.1" y="159.1">QF</text>
<text x="248.9" y="160.8">4</text>
<text x="248.9" y="157.3">5</text>
<text x="107.3" y="167.9">4</text>
<text x="141.1" y="167.9">5</text>
<text x="219.8" y="164.4">14</text>
<text x="219.8" y="167.9">15</text>
<text x="225.3" y="162.6">OE#</text>
<text x="225.3" y="166.1">SER</text>
<text x="242.5" y="166.1">QD</text>
<text x="242.9" y="162.6">QE</text>
<text x="248.9" y="167.9">2</text>
<text x="248.9" y="164.4">3</text>
<text x="110.1" y="169.3">NC</text>
<text x="133.1" y="169.3">GND</text>
<text x="225.3" y="169.7">QA</text>
<text x="242.7" y="169.7">QC</text>
<text x="242.7" y="173.2">QB</text>
<text x="248.9" y="171.4">1</text>
<text x="221.8" y="196.1">9</text>
<text x="225.3" y="197.9">QH</text>
<text x="219.8" y="199.6">10</text>
<text x="219.8" y="203.2">11</text>
<text x="225.3" y="201.4">SRCLR#</text>
<text x="242.5" y="201.4">QH</text>
<text x="248.9" y="203.2">6</text>
<text x="248.9" y="199.6">7</text>
<text x="219.8" y="206.7">12</text>
<text x="225.3" y="204.9">SRCLK</text>
<text x="225.3" y="208.5">RCLK</text>
<text x="242.4" y="204.9">QG</text>
<text x="243.1" y="208.5">QF</text>
<text x="248.9" y="206.7">5</text>
<text x="219.8" y="210.2">13</text>
<text x="219.8" y="213.7">14</text>
<text x="225.3" y="212">OE#</text>
<text x="225.3" y="215.5">SER</text>
<text x="242.5" y="215.5">QD</text>
<text x="242.9" y="212">QE</text>
<text x="248.9" y="213.7">3</text>
<text x="248.9" y="210.2">4</text>
<text x="219.8" y="217.3">15</text>
<text x="225.3" y="219">QA</text>
<text x="242.7" y="219">QC</text>
<text x="248.9" y="220.8">1</text>
<text x="248.9" y="217.3">2</text>
<text x="242.7" y="222.6">QB</text>
</g>
<g font-size="3.2" fill="#f00">
<text x="320.6" y="49.7">4</text>
<text x="324.1" y="51.5">AVDD</text>
<text x="375.9" y="53.2">12</text>
<text x="363.5" y="55">IOVDD</text>
<text x="219.8" y="171.4">16</text>
<text x="225.3" y="173.2">VCC</text>
<text x="219.8" y="220.8">16</text>
<text x="225.3" y="222.6">VCC</text>
</g>
<g font-size="3.2">
<text x="320.6" y="56.8">6</text>
<text x="324.1" y="58.5">GND</text>
<text x="240.1" y="148.5">GND</text>
<text x="248.9" y="146.7">8</text>
<text x="240.1" y="197.9">GND</text>
<text x="248.9" y="196.1">8</text>
</g>
<g font-size="2.5" fill="#a54b4b">
<text x="23.8" y="151.7">3</text>
<text x="26.4" y="155.4">5</text>
<text x="31.7" y="155.2">4</text>
<text x="34.7" y="151.7">1</text>
<text x="27.3" y="158.7">2</text>
<text x="75" y="202.8">3</text>
<text x="85.9" y="202.8">1</text>
<text x="77.6" y="206.5">5</text>
<text x="78.5" y="209.9">2</text>
<text x="82.9" y="206.3">4</text>
</g>
<g font-size="2.1" fill="#a54b4b">
<text x="47.6" y="21.1">1</text>
<text x="60.3" y="21.1">3</text>
<text x="47.6" y="24.7">2</text>
<text x="60.3" y="24.7">4</text>
<text x="47.6" y="44.1">1</text>
<text x="47.6" y="47.6">2</text>
<text x="60.3" y="44.1">3</text>
<text x="60.3" y="47.6">4</text>
<text x="47.6" y="67">1</text>
<text x="47.6" y="70.5">2</text>
<text x="60.3" y="67">3</text>
<text x="60.3" y="70.5">4</text>
<text x="34.7" y="98.8">A</text>
<text x="43.8" y="100.5">A</text>
<text x="34.7" y="105.8">C</text>
<text x="43.8" y="107.5">C</text>
<text x="53.3" y="104">B</text>
<text x="62.4" y="102.3">B</text>
<text x="34.8" y="109.3">1</text>
<text x="43.8" y="111.1">1</text>
<text x="53.4" y="111.1">2</text>
<text x="62.4" y="109.3">2</text>
<text x="312.6" y="125.2">12</text>
<text x="312.6" y="128.7">10</text>
<text x="314" y="132.3">9</text>
<text x="314" y="135.8">7</text>
<text x="312.6" y="142.9">18</text>
<text x="314" y="139.3">1</text>
<text x="312.6" y="146.4">17</text>
<text x="312.6" y="149.9">15</text>
<text x="312.6" y="153.4">14</text>
<text x="314" y="157">6</text>
<text x="314" y="160.5">5</text>
<text x="314" y="164">4</text>
<text x="314" y="167.5">2</text>
<text x="312.6" y="171.1">13</text>
<text x="311.8" y="178.1">8</text>
<text x="320.8" y="179.9">DP</text>
<text x="353.8" y="178.9" transform="rotate(-90 353.8 178.9)">K1</text>
<text x="392.6" y="178.9" transform="rotate(-90 392.6 178.9)">K2</text>
<text x="352" y="187.2" transform="rotate(-90 352 187.2)">16</text>
<text x="390.8" y="187.2" transform="rotate(-90 390.8 187.2)">11</text>
</g>
<g font-size="1.4" fill="#a54b4b">
<text x="319.6" y="125.6">a</text>
<text x="319.6" y="129.1">b</text>
<text x="341.6" y="129.8">a</text>
<text x="376.9" y="129.8">a</text>
<text x="319.6" y="132.6">c</text>
<text x="319.6" y="136.1">d</text>
<text x="337.2" y="135.8">h</text>
<text x="346" y="136.1">j</text>
<text x="372.5" y="135.8">h</text>
<text x="381.3" y="136.1">j</text>
<text x="319.6" y="139.7">e</text>
<text x="319.6" y="143.2">f</text>
<text x="325.7" y="141.3">f</text>
<text x="354" y="143">b</text>
<text x="361" y="141.3">f</text>
<text x="389.2" y="143">b</text>
<text x="319.6" y="146.4">g</text>
<text x="331.2" y="145.7">g</text>
<text x="331.6" y="149.2">p</text>
<text x="345.7" y="148.8">k</text>
<text x="366.5" y="145.7">g</text>
<text x="366.8" y="149.2">p</text>
<text x="380.9" y="148.8">k</text>
<text x="319.6" y="150.2">h</text>
<text x="319.6" y="153.8">j</text>
<text x="319.6" y="157.3">k</text>
<text x="319.6" y="160.8">l</text>
<text x="322.2" y="160.5">e</text>
<text x="332.3" y="156.2">n</text>
<text x="344.3" y="156.6">l</text>
<text x="351.1" y="161.4">c</text>
<text x="367.5" y="156.2">n</text>
<text x="379.5" y="156.6">l</text>
<text x="386.4" y="161.4">c</text>
<text x="319.6" y="164.4">m</text>
<text x="319.6" y="167.9">n</text>
<text x="339" y="167.9">m</text>
<text x="374.2" y="167.9">m</text>
<text x="319.6" y="171.1">p</text>
<text x="335.3" y="174.6">d</text>
<text x="370.5" y="174.6">d</text>
</g>
</svg>
